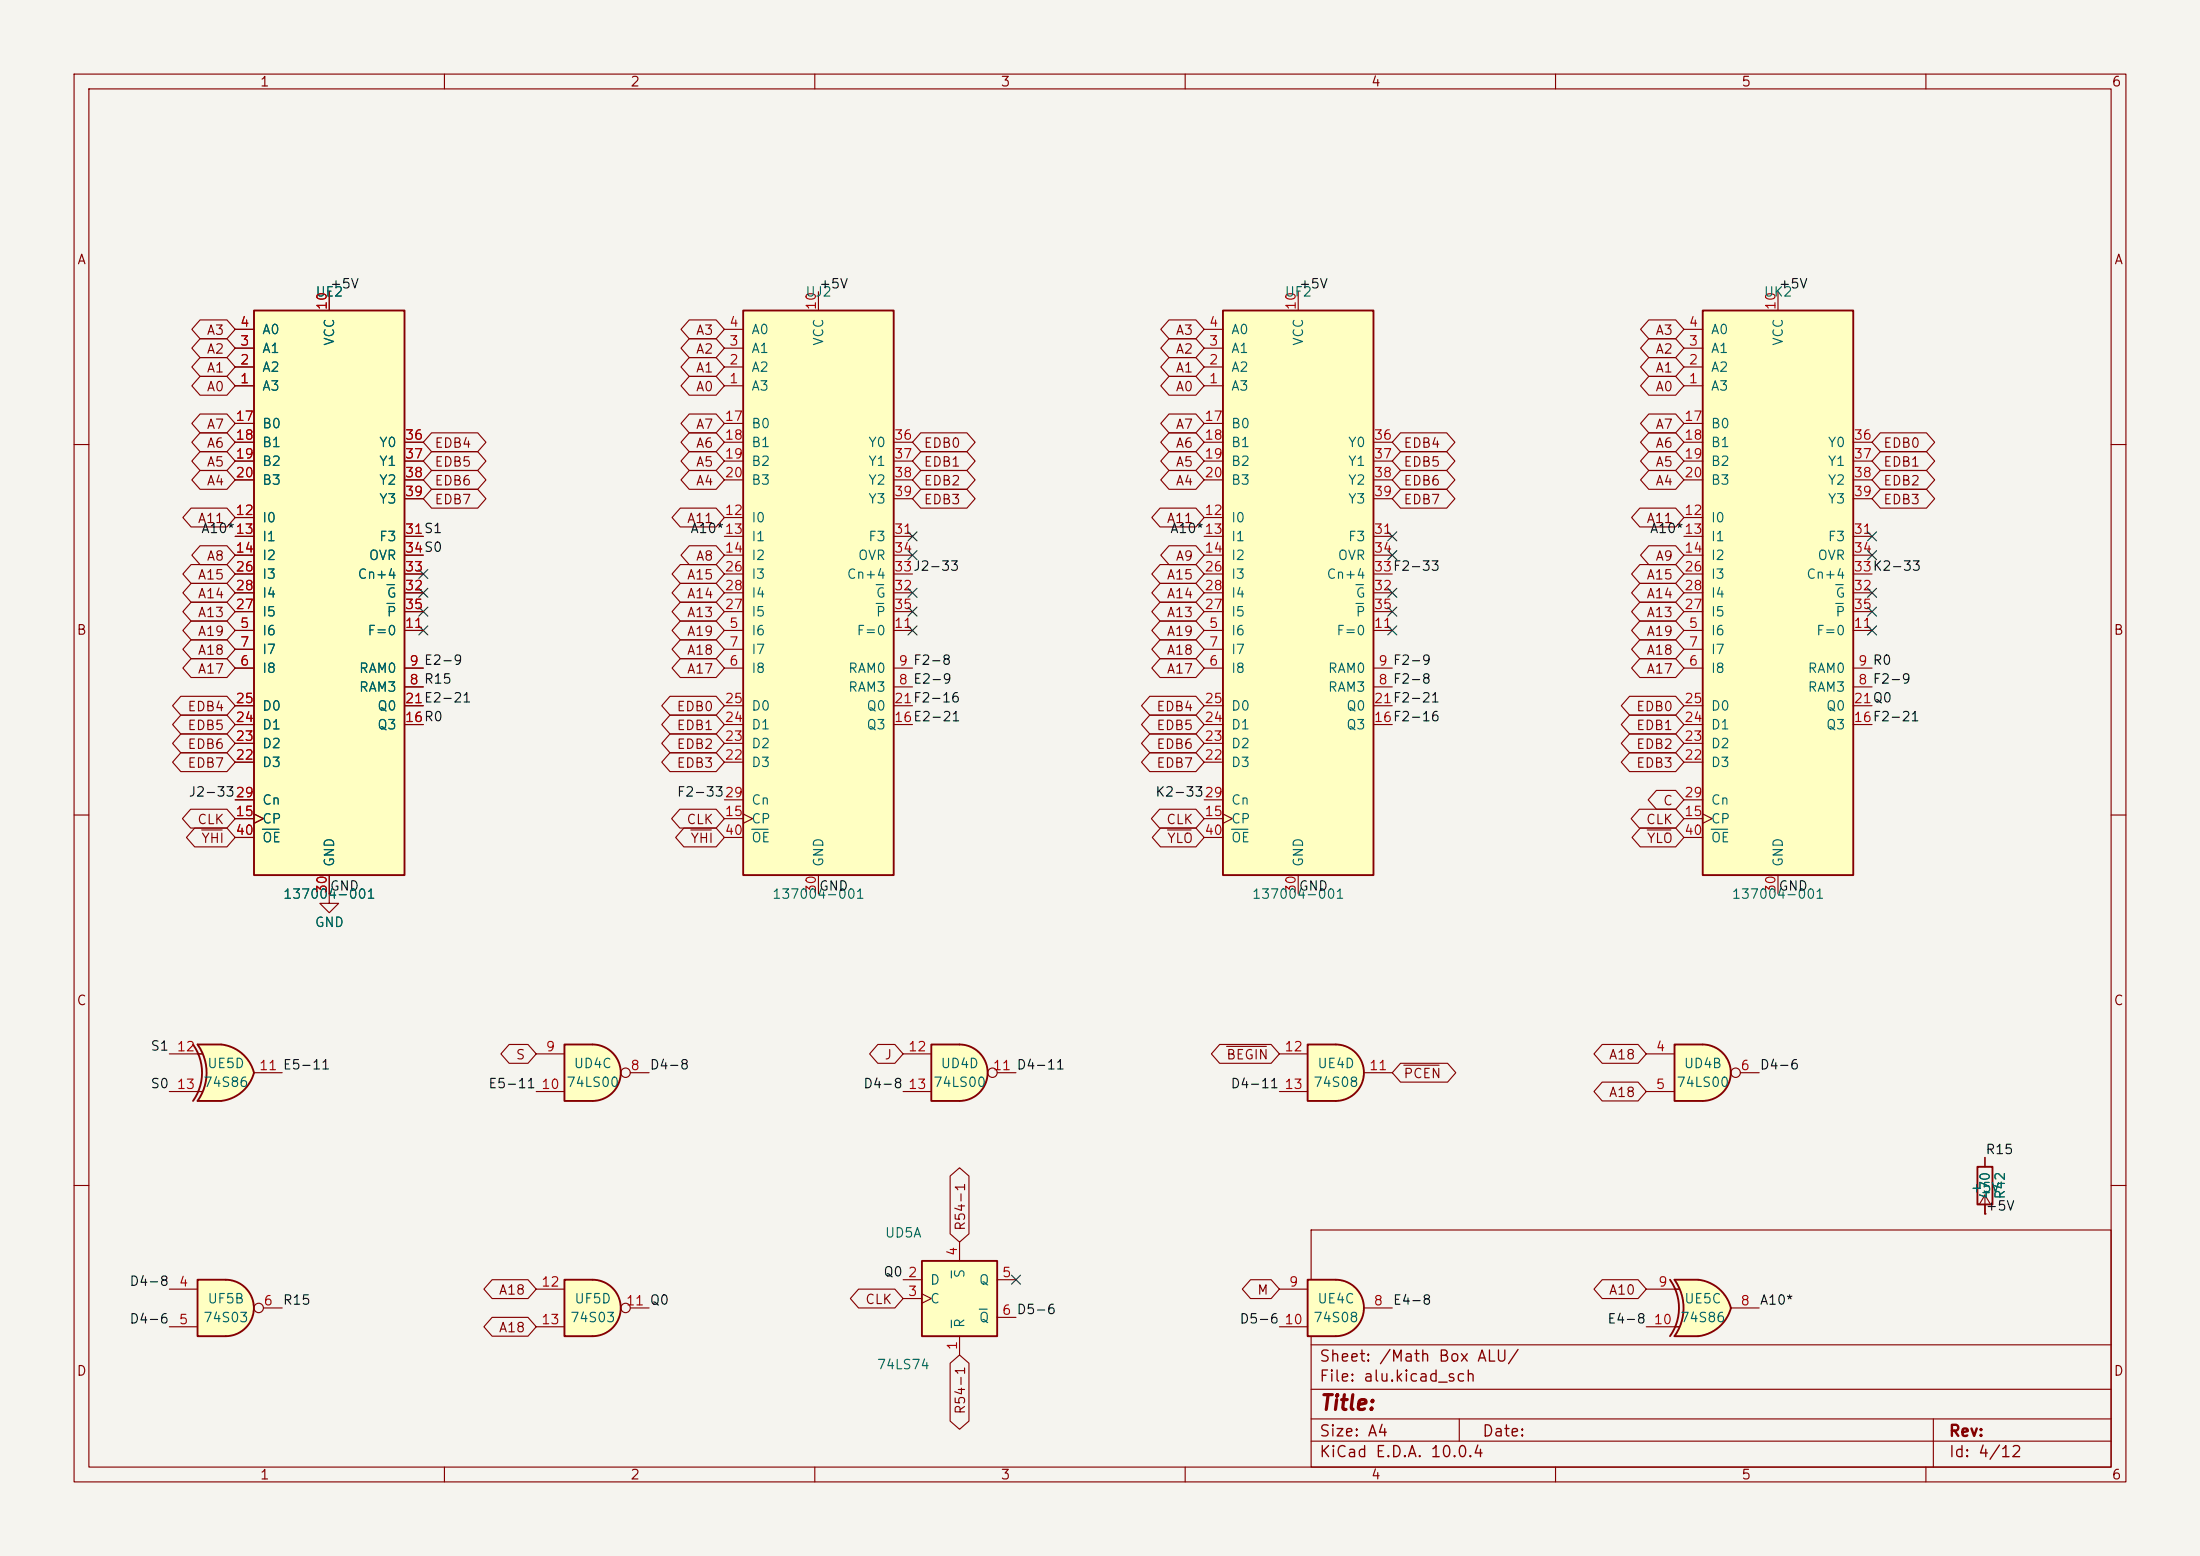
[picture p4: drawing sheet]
<svg xmlns="http://www.w3.org/2000/svg" width="297mm" height="210mm" viewBox="0 0 297 210" stroke-linecap="round" stroke-linejoin="round" font-family="sans-serif">
<path d="M0 0h297v210h-297z" fill="#f5f4ef" stroke="#f5f4ef" stroke-width=".14"/>
<g fill="none" stroke="#840000" stroke-width=".15">
<path d="M10 10h277v190h-277zM12 12h273v186h-273zM60 10v2M110 10v2M160 10v2M210 10v2M260 10v2M10 60h2M285 60h2M10 110h2M285 110h2M10 160h2"/>
<path d="M177 166h108v32h-108zM285 160h2M60 198v2M110 198v2M160 198v2M177 194.5h108M177 191.5h108M177 187.5h108M177 181.5h108M197 191.5v3M210 198v2M260 198v2"/>
<path d="M261 191.5v6.5"/>
</g>
<path d="M180.3 141a3.8 3.8 0 0 1 3.8 3.8 3.8 3.8 0 0 1-3.8 3.8z" fill="#ffffc2" stroke="#ffffc2" stroke-width=".14"/>
<path d="M176.5 141h3.8v7.6h-3.8z" fill="#ffffc2"/>
<path d="M176.5 141h3.8a3.8 3.8 0 0 1 3.8 3.8 3.8 3.8 0 0 1-3.8 3.8h-3.8z" fill="none" stroke="#840000" stroke-width=".25"/>
<path d="M172.7 142.2h3.8M172.7 147.3h3.8M184.1 144.8h3.9" fill="none" stroke="#840000" stroke-width=".15"/>
<path d="M165.1 41.9h20.3v76.2h-20.3z" fill="#ffffc2"/>
<path d="M165.1 41.9h20.3v76.2h-20.3z" fill="none" stroke="#840000" stroke-width=".25"/>
<g fill="none" stroke="#840000" stroke-width=".15">
<path d="M175.3 39.4v2.5M162.6 52.1h2.5M162.6 49.5h2.5M162.6 47h2.5M162.6 44.5h2.5M162.6 57.2h2.5M162.6 59.7h2.5M185.4 59.7h2.6M162.6 69.9h2.5M162.6 72.4h2.5M162.6 74.9h2.5M162.6 62.2h2.5"/>
<path d="M162.6 64.8h2.5M162.6 77.5h2.5M185.4 72.4h2.6M185.4 74.9h2.6M185.4 62.2h2.6M185.4 64.8h2.6M185.4 77.5h2.6M185.4 67.3h2.6M162.6 85.1h2.5M162.6 90.2h2.5M162.6 87.6h2.5M162.6 97.8h2.5"/>
<path d="M162.6 95.3h2.5M162.6 82.6h2.5M162.6 80h2.5M185.4 85.1h2.6M185.4 90.2h2.6M185.4 92.7h2.6M185.4 97.8h2.6M185.4 95.3h2.6M185.4 82.6h2.6M185.4 80h2.6M162.6 110.5h2.5M162.6 102.9h2.5"/>
<path d="M162.6 100.3h2.5M162.6 108h2.5M162.6 113h2.5M165.1 109.9l1.3 .6-1.3 .6M175.3 118.1v2.6"/>
</g>
<path d="M183.1 78.9h1M183.1 81.4h1M166.2 111.9h2.3" fill="none" stroke="#006464" stroke-width=".15"/>
<path d="M100.3 41.9h20.3v76.2h-20.3z" fill="#ffffc2"/>
<path d="M100.3 41.9h20.3v76.2h-20.3z" fill="none" stroke="#840000" stroke-width=".25"/>
<g fill="none" stroke="#840000" stroke-width=".15">
<path d="M110.5 39.4v2.5M97.8 52.1h2.5M97.8 49.5h2.5M97.8 47h2.5M97.8 44.5h2.5M97.8 57.2h2.5M97.8 59.7h2.5M120.6 59.7h2.6M97.8 69.9h2.5M97.8 72.4h2.5M97.8 74.9h2.5M97.8 62.2h2.5"/>
<path d="M97.8 64.8h2.5M97.8 77.5h2.5M120.6 72.4h2.6M120.6 74.9h2.6M120.6 62.2h2.6M120.6 64.8h2.6M120.6 77.5h2.6M120.6 67.3h2.6M97.8 85.1h2.5M97.8 90.2h2.5M97.8 87.6h2.5M97.8 97.8h2.5"/>
<path d="M97.8 95.3h2.5M97.8 82.6h2.5M97.8 80h2.5M120.6 85.1h2.6M120.6 90.2h2.6M120.6 92.7h2.6M120.6 97.8h2.6M120.6 95.3h2.6M120.6 82.6h2.6M120.6 80h2.6M97.8 110.5h2.5M97.8 102.9h2.5"/>
<path d="M97.8 100.3h2.5M97.8 108h2.5M97.8 113h2.5M100.3 109.9l1.3 .6-1.3 .6M110.5 118.1v2.6"/>
</g>
<path d="M118.3 78.9h1M118.3 81.4h1M101.5 111.9h2.2" fill="none" stroke="#006464" stroke-width=".15"/>
<path d="M229.9 41.9h20.3v76.2h-20.3z" fill="#ffffc2"/>
<path d="M229.9 41.9h20.3v76.2h-20.3z" fill="none" stroke="#840000" stroke-width=".25"/>
<g fill="none" stroke="#840000" stroke-width=".15">
<path d="M240 39.4v2.5M227.3 52.1h2.6M227.3 49.5h2.6M227.3 47h2.6M227.3 44.5h2.6M227.3 57.2h2.6M227.3 59.7h2.6M250.2 59.7h2.5M227.3 69.9h2.6M227.3 72.4h2.6M227.3 74.9h2.6M227.3 62.2h2.6"/>
<path d="M227.3 64.8h2.6M227.3 77.5h2.6M250.2 72.4h2.5M250.2 74.9h2.5M250.2 62.2h2.5M250.2 64.8h2.5M250.2 77.5h2.5M250.2 67.3h2.5M227.3 85.1h2.6M227.3 90.2h2.6M227.3 87.6h2.6M227.3 97.8h2.6"/>
<path d="M227.3 95.3h2.6M227.3 82.6h2.6M227.3 80h2.6M250.2 85.1h2.5M250.2 90.2h2.5M250.2 92.7h2.5M250.2 97.8h2.5M250.2 95.3h2.5M250.2 82.6h2.5M250.2 80h2.5M227.3 110.5h2.6M227.3 102.9h2.6"/>
<path d="M227.3 100.3h2.6M227.3 108h2.6M227.3 113h2.6M229.9 109.9l1.2 .6-1.2 .6M240 118.1v2.6"/>
</g>
<path d="M247.8 78.9h1M247.8 81.4h1M231 111.9h2.2" fill="none" stroke="#006464" stroke-width=".15"/>
<path d="M80 172.7a3.8 3.8 0 0 1 3.8 3.8 3.8 3.8 0 0 1-3.8 3.8z" fill="#ffffc2" stroke="#ffffc2" stroke-width=".14"/>
<path d="M76.2 172.7h3.8v7.6h-3.8z" fill="#ffffc2"/>
<path d="M76.2 172.7h3.8a3.8 3.8 0 0 1 3.8 3.8 3.8 3.8 0 0 1-3.8 3.8h-3.8z" fill="none" stroke="#840000" stroke-width=".25"/>
<g fill="none" stroke="#840000" stroke-width=".15">
<path d="M72.4 174h3.8M72.4 179.1h3.8M85.1 176.5h2.5"/>
<circle cx="84.5" cy="176.5" r=".63"/>
</g>
<path d="M124.5 170.2h10.1v10.1h-10.1z" fill="#ffffc2"/>
<path d="M124.5 170.2h10.1v10.1h-10.1z" fill="none" stroke="#840000" stroke-width=".25"/>
<path d="M121.9 172.7h2.6M121.9 175.3h2.6M124.5 174.6l1.2 .7-1.2 .6M129.5 167.6v2.6M134.6 172.7h2.6M134.6 177.8h2.6M129.5 180.3v2.6" fill="none" stroke="#840000" stroke-width=".15"/>
<path d="M128.4 171.5v1M128.4 178.2v1M132.2 176.7h1.1" fill="none" stroke="#006464" stroke-width=".15"/>
<path d="M129.5 141a3.8 3.8 0 0 1 3.8 3.8 3.8 3.8 0 0 1-3.8 3.8z" fill="#ffffc2" stroke="#ffffc2" stroke-width=".14"/>
<path d="M125.7 141h3.8v7.6h-3.8z" fill="#ffffc2"/>
<path d="M125.7 141h3.8a3.8 3.8 0 0 1 3.8 3.8 3.8 3.8 0 0 1-3.8 3.8h-3.8z" fill="none" stroke="#840000" stroke-width=".25"/>
<g fill="none" stroke="#840000" stroke-width=".15">
<path d="M121.9 142.2h3.8M121.9 147.3h3.8M134.6 144.8h2.6"/>
<circle cx="134" cy="144.8" r=".63"/>
</g>
<path d="M80 141a3.8 3.8 0 0 1 3.8 3.8 3.8 3.8 0 0 1-3.8 3.8z" fill="#ffffc2" stroke="#ffffc2" stroke-width=".14"/>
<path d="M76.2 141h3.8v7.6h-3.8z" fill="#ffffc2"/>
<path d="M76.2 141h3.8a3.8 3.8 0 0 1 3.8 3.8 3.8 3.8 0 0 1-3.8 3.8h-3.8z" fill="none" stroke="#840000" stroke-width=".25"/>
<g fill="none" stroke="#840000" stroke-width=".15">
<path d="M44.4 120.7v1.2h1.3l-1.3 1.3-1.2-1.3h1.2M44.4 120.7h.1M72.4 142.2h3.8M72.4 147.3h3.8M85.1 144.8h2.5"/>
<circle cx="84.5" cy="144.8" r=".63"/>
</g>
<path d="M26.7 141h3.1M26.7 148.6h3.1" fill="none" stroke="#ffffc2" stroke-width=".14"/>
<g fill="#ffffc2" stroke="#ffffc2" stroke-width=".14">
<path d="M29.3 143.4l5 1.4a5.2 5.2 0 0 1-4.4 3.8z"/>
<path d="M29.9 141a5.1 5.1 0 0 1 4.4 3.8l-5 1.3z"/>
</g>
<path d="M26.7 141h3.1v7.6h-3.1a6.7 6.7 0 0 0 0-7.6z" fill="#ffffc2"/>
<path d="M26.1 141a6.6 6.6 0 0 1 0 7.6M29.8 141h-3.1a6.6 6.6 0 0 1 0 7.6h3.1M29.9 141a5.1 5.1 0 0 1 4.4 3.8 5.2 5.2 0 0 1-4.4 3.8" fill="none" stroke="#840000" stroke-width=".25"/>
<path d="M22.9 142.2h4.4M22.9 147.3h4.4M34.3 144.8h3.8" fill="none" stroke="#840000" stroke-width=".15"/>
<path d="M30.5 172.7a3.8 3.8 0 0 1 3.8 3.8 3.8 3.8 0 0 1-3.8 3.8z" fill="#ffffc2" stroke="#ffffc2" stroke-width=".14"/>
<path d="M26.7 172.7h3.8v7.6h-3.8z" fill="#ffffc2"/>
<path d="M26.7 172.7h3.8a3.8 3.8 0 0 1 3.8 3.8 3.8 3.8 0 0 1-3.8 3.8h-3.8z" fill="none" stroke="#840000" stroke-width=".25"/>
<g fill="none" stroke="#840000" stroke-width=".15">
<path d="M22.9 174h3.8M22.9 179.1h3.8M35.6 176.5h2.5"/>
<circle cx="34.9" cy="176.5" r=".63"/>
</g>
<path d="M34.3 41.9h20.3v76.2h-20.3z" fill="#ffffc2"/>
<path d="M34.3 41.9h20.3v76.2h-20.3zM267 157.5h2v5.1h-2z" fill="none" stroke="#840000" stroke-width=".25"/>
<g fill="none" stroke="#840000" stroke-width=".15">
<path d="M44.4 39.4v2.5M31.7 52.1h2.6M31.7 49.5h2.6M31.7 47h2.6M31.7 44.5h2.6M31.7 57.2h2.6M31.7 59.7h2.6M54.6 59.7h2.5M31.7 69.9h2.6M31.7 72.4h2.6M31.7 74.9h2.6M31.7 62.2h2.6"/>
<path d="M31.7 64.8h2.6M31.7 77.5h2.6M54.6 72.4h2.5M54.6 74.9h2.5M54.6 62.2h2.5M54.6 64.8h2.5M54.6 77.5h2.5M54.6 67.3h2.5M31.7 85.1h2.6M31.7 90.2h2.6M31.7 87.6h2.6M31.7 97.8h2.6"/>
<path d="M31.7 95.3h2.6M31.7 82.6h2.6M31.7 80h2.6M54.6 85.1h2.5M54.6 90.2h2.5M54.6 92.7h2.5M54.6 97.8h2.5M54.6 95.3h2.5M54.6 82.6h2.5M54.6 80h2.5M31.7 110.5h2.6M31.7 102.9h2.6"/>
<path d="M31.7 100.3h2.6M31.7 108h2.6M31.7 113h2.6M34.3 109.9l1.3 .6-1.3 .6M44.4 118.1v2.6M268 156.2v1.3M268 163.8h.1M268 161.3l-.8 1.3M268 161.3l.7 1.3M268 161.3v2.5"/>
</g>
<path d="M52.2 78.9h1.1M52.2 81.4h1.1M35.4 111.9h2.3" fill="none" stroke="#006464" stroke-width=".15"/>
<path d="M229.9 141a3.8 3.8 0 0 1 3.8 3.8 3.8 3.8 0 0 1-3.8 3.8z" fill="#ffffc2" stroke="#ffffc2" stroke-width=".14"/>
<path d="M226.1 141h3.8v7.6h-3.8z" fill="#ffffc2"/>
<path d="M226.1 141h3.8a3.8 3.8 0 0 1 3.8 3.8 3.8 3.8 0 0 1-3.8 3.8h-3.8z" fill="none" stroke="#840000" stroke-width=".25"/>
<g fill="none" stroke="#840000" stroke-width=".15">
<path d="M222.2 142.2h3.9M222.2 147.3h3.9M234.9 144.8h2.6"/>
<circle cx="234.3" cy="144.8" r=".63"/>
</g>
<path d="M226.1 172.7h3.1M226.1 180.3h3.1" fill="none" stroke="#ffffc2" stroke-width=".14"/>
<g fill="#ffffc2" stroke="#ffffc2" stroke-width=".14">
<path d="M228.7 175.2l5 1.3a5.2 5.2 0 0 1-4.4 3.8z"/>
<path d="M229.3 172.7a5.1 5.1 0 0 1 4.4 3.8l-5 1.3z"/>
</g>
<path d="M226.1 172.7h3.1v7.6h-3.1a6.7 6.7 0 0 0 0-7.6z" fill="#ffffc2"/>
<path d="M225.5 172.7a6.6 6.6 0 0 1 0 7.6M229.2 172.7h-3.1a6.6 6.6 0 0 1 0 7.6h3.1M229.3 172.7a5.1 5.1 0 0 1 4.4 3.8M233.7 176.5a5.2 5.2 0 0 1-4.4 3.8" fill="none" stroke="#840000" stroke-width=".25"/>
<path d="M222.2 174h4.5M222.2 179.1h4.5M233.7 176.5h3.8" fill="none" stroke="#840000" stroke-width=".15"/>
<path d="M180.3 172.7a3.8 3.8 0 0 1 3.8 3.8 3.8 3.8 0 0 1-3.8 3.8z" fill="#ffffc2" stroke="#ffffc2" stroke-width=".14"/>
<path d="M176.5 172.7h3.8v7.6h-3.8z" fill="#ffffc2"/>
<path d="M176.5 172.7h3.8a3.8 3.8 0 0 1 3.8 3.8 3.8 3.8 0 0 1-3.8 3.8h-3.8z" fill="none" stroke="#840000" stroke-width=".25"/>
<g fill="none" stroke="#840000" stroke-width=".15">
<path d="M44.4 39.4v2.5M27 50.8h3.6l1.1 1.3-1.1 1.2h-3.6l-1.1-1.2zM27 48.3h3.6l1.1 1.2-1.1 1.3h-3.6l-1.1-1.3zM27 45.7h3.6l1.1 1.3-1.1 1.3h-3.6l-1.1-1.3zM27 43.2h3.6l1.1 1.3-1.1 1.2h-3.6l-1.1-1.2zM27 58.4h3.6l1.1 1.3-1.1 1.3h-3.6l-1.1-1.3zM27 55.9h3.6l1.1 1.3-1.1 1.2h-3.6l-1.1-1.2zM31.7 52.1h2.6M31.7 49.5h2.6M31.7 47h2.6M31.7 44.5h2.6M31.7 57.2h2.6"/>
<path d="M31.7 59.7h2.6M54.6 59.7h2.5M58.3 58.4h6.2l1.1 1.3-1.1 1.3h-6.2l-1.2-1.3zM93 55.9h3.7l1.1 1.3-1.1 1.2h-3.7l-1.1-1.2zM93 58.4h3.7l1.1 1.3-1.1 1.3h-3.7l-1.1-1.3zM93 50.8h3.7l1.1 1.3-1.1 1.2h-3.7l-1.1-1.2zM93 43.2h3.7l1.1 1.3-1.1 1.2h-3.7l-1.1-1.2zM93 45.7h3.7l1.1 1.3-1.1 1.3h-3.7l-1.1-1.3zM93 48.3h3.7l1.1 1.2-1.1 1.3h-3.7l-1.1-1.3zM124.3 58.4h6.2l1.1 1.3-1.1 1.3h-6.2l-1.1-1.3zM157.8 55.9h3.6l1.2 1.3-1.2 1.2h-3.6l-1.1-1.2zM157.8 58.4h3.6l1.2 1.3-1.2 1.3h-3.6l-1.1-1.3z"/>
<path d="M157.8 50.8h3.6l1.2 1.3-1.2 1.2h-3.6l-1.1-1.2zM157.8 43.2h3.6l1.2 1.3-1.2 1.2h-3.6l-1.1-1.2zM157.8 45.7h3.6l1.2 1.3-1.2 1.3h-3.6l-1.1-1.3zM157.8 48.3h3.6l1.2 1.2-1.2 1.3h-3.6l-1.1-1.3zM189.1 58.4h6.2l1.1 1.3-1.1 1.3h-6.2l-1.1-1.3zM222.6 55.9h3.6l1.1 1.3-1.1 1.2h-3.6l-1.1-1.2zM222.6 58.4h3.6l1.1 1.3-1.1 1.3h-3.6l-1.1-1.3zM222.6 43.2h3.6l1.1 1.3-1.1 1.2h-3.6l-1.1-1.2zM222.6 45.7h3.6l1.1 1.3-1.1 1.3h-3.6l-1.1-1.3zM222.6 48.3h3.6l1.1 1.2-1.1 1.3h-3.6l-1.1-1.3zM222.6 50.8h3.6l1.1 1.3-1.1 1.2h-3.6l-1.1-1.2zM253.8 58.4h6.3l1.1 1.3-1.1 1.3h-6.3l-1.1-1.3z"/>
<path d="M25.8 68.6h4.8l1.1 1.3-1.1 1.2h-4.8l-1.1-1.2zM25.8 78.7h4.8l1.1 1.3-1.1 1.3h-4.8l-1.1-1.3zM25.8 76.2h4.8l1.1 1.3-1.1 1.2h-4.8l-1.1-1.2zM27 73.7h3.6l1.1 1.2-1.1 1.3h-3.6l-1.1-1.3zM27 63.5h3.6l1.1 1.3-1.1 1.2h-3.6l-1.1-1.2zM27 61h3.6l1.1 1.2-1.1 1.3h-3.6l-1.1-1.3zM31.7 69.9h2.6M31.7 72.4h2.6M31.7 74.9h2.6M31.7 62.2h2.6M31.7 64.8h2.6M31.7 77.5h2.6"/>
<path d="M54.6 72.4h2.5M54.6 74.9h2.5M54.6 62.2h2.5M54.6 64.8h2.5M54.6 77.5h2.5M54.6 67.3h2.5M58.3 61h6.2l1.1 1.2-1.1 1.3h-6.2l-1.2-1.3zM58.3 63.5h6.2l1.1 1.3-1.1 1.2h-6.2l-1.2-1.2zM58.3 66h6.2l1.1 1.3-1.1 1.3h-6.2l-1.2-1.3zM91.8 68.6h4.9l1.1 1.3-1.1 1.2h-4.9l-1.1-1.2zM91.8 76.2h4.9l1.1 1.3-1.1 1.2h-4.9l-1.1-1.2zM91.8 78.7h4.9l1.1 1.3-1.1 1.3h-4.9l-1.1-1.3z"/>
<path d="M93 61h3.7l1.1 1.2-1.1 1.3h-3.7l-1.1-1.3zM93 63.5h3.7l1.1 1.3-1.1 1.2h-3.7l-1.1-1.2zM93 73.7h3.7l1.1 1.2-1.1 1.3h-3.7l-1.1-1.3zM124.3 66h6.2l1.1 1.3-1.1 1.3h-6.2l-1.1-1.3zM124.3 63.5h6.2l1.1 1.3-1.1 1.2h-6.2l-1.1-1.2zM124.3 61h6.2l1.1 1.2-1.1 1.3h-6.2l-1.1-1.3zM156.6 78.7h4.8l1.2 1.3-1.2 1.3h-4.8l-1.1-1.3zM156.6 68.6h4.8l1.2 1.3-1.2 1.2h-4.8l-1.1-1.2zM156.6 76.2h4.8l1.2 1.3-1.2 1.2h-4.8l-1.1-1.2zM157.8 61h3.6l1.2 1.2-1.2 1.3h-3.6l-1.1-1.3zM157.8 63.5h3.6l1.2 1.3-1.2 1.2h-3.6l-1.1-1.2zM157.8 73.7h3.6l1.2 1.2-1.2 1.3h-3.6l-1.1-1.3z"/>
<path d="M189.1 66h6.2l1.1 1.3-1.1 1.3h-6.2l-1.1-1.3zM189.1 63.5h6.2l1.1 1.3-1.1 1.2h-6.2l-1.1-1.2zM189.1 61h6.2l1.1 1.2-1.1 1.3h-6.2l-1.1-1.3zM221.4 68.6h4.8l1.1 1.3-1.1 1.2h-4.8l-1.1-1.2zM221.4 78.7h4.8l1.1 1.3-1.1 1.3h-4.8l-1.1-1.3zM221.4 76.2h4.8l1.1 1.3-1.1 1.2h-4.8l-1.1-1.2zM222.6 73.7h3.6l1.1 1.2-1.1 1.3h-3.6l-1.1-1.3zM222.6 63.5h3.6l1.1 1.3-1.1 1.2h-3.6l-1.1-1.2zM222.6 61h3.6l1.1 1.2-1.1 1.3h-3.6l-1.1-1.3zM253.8 61h6.3l1.1 1.2-1.1 1.3h-6.3l-1.1-1.3zM253.8 66h6.3l1.1 1.3-1.1 1.3h-6.3l-1.1-1.3zM253.8 63.5h6.3l1.1 1.3-1.1 1.2h-6.3l-1.1-1.2z"/>
<path d="M24.4 94h6.2l1.1 1.3-1.1 1.2h-6.2l-1.1-1.2zM24.4 96.5h6.2l1.1 1.3-1.1 1.3h-6.2l-1.1-1.3zM24.4 99.1h6.2l1.1 1.2-1.1 1.3h-6.2l-1.1-1.3zM25.8 81.3h4.8l1.1 1.3-1.1 1.2h-4.8l-1.1-1.2zM25.8 88.9h4.8l1.1 1.3-1.1 1.2h-4.8l-1.1-1.2zM25.8 86.4h4.8l1.1 1.2-1.1 1.3h-4.8l-1.1-1.3zM25.8 83.8h4.8l1.1 1.3-1.1 1.3h-4.8l-1.1-1.3zM31.7 85.1h2.6M31.7 90.2h2.6M31.7 87.6h2.6M31.7 97.8h2.6M31.7 95.3h2.6"/>
<path d="M31.7 82.6h2.6M31.7 80h2.6M54.6 85.1h2.5M54.6 90.2h2.5M54.6 92.7h2.5M54.6 97.8h2.5M54.6 95.3h2.5M54.6 82.6h2.5M54.6 80h2.5M90.4 94h6.3l1.1 1.3-1.1 1.2h-6.3l-1.1-1.2zM90.4 96.5h6.3l1.1 1.3-1.1 1.3h-6.3l-1.1-1.3zM90.4 99.1h6.3l1.1 1.2-1.1 1.3h-6.3l-1.1-1.3z"/>
<path d="M91.8 88.9h4.9l1.1 1.3-1.1 1.2h-4.9l-1.1-1.2zM91.8 83.8h4.9l1.1 1.3-1.1 1.3h-4.9l-1.1-1.3zM91.8 86.4h4.9l1.1 1.2-1.1 1.3h-4.9l-1.1-1.3zM91.8 81.3h4.9l1.1 1.3-1.1 1.2h-4.9l-1.1-1.2zM155.2 99.1h6.2l1.2 1.2-1.2 1.3h-6.2l-1.1-1.3zM155.2 96.5h6.2l1.2 1.3-1.2 1.3h-6.2l-1.1-1.3zM155.2 94h6.2l1.2 1.3-1.2 1.2h-6.2l-1.1-1.2zM156.6 83.8h4.8l1.2 1.3-1.2 1.3h-4.8l-1.1-1.3zM156.6 88.9h4.8l1.2 1.3-1.2 1.2h-4.8l-1.1-1.2zM156.6 81.3h4.8l1.2 1.3-1.2 1.2h-4.8l-1.1-1.2zM156.6 86.4h4.8l1.2 1.2-1.2 1.3h-4.8l-1.1-1.3zM220 99.1h6.2l1.1 1.2-1.1 1.3h-6.2l-1.1-1.3z"/>
<path d="M220 96.5h6.2l1.1 1.3-1.1 1.3h-6.2l-1.1-1.3zM220 94h6.2l1.1 1.3-1.1 1.2h-6.2l-1.1-1.2zM221.4 86.4h4.8l1.1 1.2-1.1 1.3h-4.8l-1.1-1.3zM221.4 83.8h4.8l1.1 1.3-1.1 1.3h-4.8l-1.1-1.3zM221.4 81.3h4.8l1.1 1.3-1.1 1.2h-4.8l-1.1-1.2zM221.4 88.9h4.8l1.1 1.3-1.1 1.2h-4.8l-1.1-1.2zM24.4 101.6h6.2l1.1 1.3-1.1 1.2h-6.2l-1.1-1.2zM25.7 109.2h4.9l1.1 1.3-1.1 1.3h-4.9l-1.1-1.3zM26.3 111.8h4.3l1.1 1.2-1.1 1.3h-4.3l-1.1-1.3zM27.2 112h2.8M31.7 110.5h2.6M31.7 102.9h2.6"/>
<path d="M31.7 100.3h2.6M31.7 108h2.6M31.7 113h2.6M34.3 109.9l1.3 .6-1.3 .6M44.4 118.1v2.6M90.4 101.6h6.3l1.1 1.3-1.1 1.2h-6.3l-1.1-1.2zM91.8 109.2h4.9l1.1 1.3-1.1 1.3h-4.9l-1.1-1.3zM92.3 111.8h4.4l1.1 1.2-1.1 1.3h-4.4l-1.1-1.3zM93.3 112h2.7M155.2 101.6h6.2l1.2 1.3-1.2 1.2h-6.2l-1.1-1.2zM156.5 109.2h4.9l1.2 1.3-1.2 1.3h-4.9l-1.1-1.3zM156.7 111.8h4.7l1.2 1.2-1.2 1.3h-4.7l-1.1-1.3z"/>
<path d="M157.6 112h3.2M220 101.6h6.2l1.1 1.3-1.1 1.2h-6.2l-1.1-1.2zM221.3 109.2h4.9l1.1 1.3-1.1 1.3h-4.9l-1.1-1.3zM221.4 111.8h4.8l1.1 1.2-1.1 1.3h-4.8l-1.1-1.3zM222.4 112h3.2M223.6 106.7h2.6l1.1 1.3-1.1 1.2h-2.6l-1.1-1.2zM44.4 120.7h.1M68.7 141h2.6l1.1 1.2-1.1 1.3h-2.6l-1.1-1.3zM118.5 141h2.3l1.1 1.2-1.1 1.3h-2.3l-1.1-1.3zM128.3 158.7l1.2-1.1 1.3 1.1v7.8l-1.3 1.1-1.2-1.1zM164.7 141h6.9l1.1 1.2-1.1 1.3h-6.9l-1.2-1.3zM165.6 141.2h5.4"/>
<path d="M189.1 143.5h6.3l1.1 1.3-1.1 1.3h-6.3l-1.1-1.3zM189.5 143.8h4.8M216.3 146h4.8l1.1 1.3-1.1 1.3h-4.8l-1.1-1.3zM216.3 141h4.8l1.1 1.2-1.1 1.3h-4.8l-1.1-1.3zM268 156.2v1.3M66.4 172.7h4.9l1.1 1.3-1.1 1.3h-4.9l-1.1-1.3zM66.4 177.8h4.9l1.1 1.3-1.1 1.2h-4.9l-1.1-1.2zM115.9 174h4.9l1.1 1.3-1.1 1.2h-4.9l-1.1-1.2zM168.8 172.7h2.8l1.1 1.3-1.1 1.3h-2.8l-1.1-1.3zM172.7 174h3.8M172.7 179.1h3.8M184.1 176.5h3.9"/>
<path d="M216.3 172.7h4.8l1.1 1.3-1.1 1.3h-4.8l-1.1-1.3zM268 163.8h.1M268 162.6v1.2M128.3 184l1.2-1.1 1.3 1.1v7.8l-1.3 1.1-1.2-1.1z"/>
</g>
<g fill="none" stroke="#000084" stroke-width=".15">
<path d="M56.5 76.9l1.3 1.2M56.5 79.4l1.3 1.2M57.8 76.9l-1.3 1.2M57.8 79.4l-1.3 1.2M122.6 74.3l1.2 1.2M122.6 79.4l1.2 1.2M122.6 71.8l1.2 1.2M123.8 74.3l-1.2 1.2M123.8 79.4l-1.2 1.2M123.8 71.8l-1.2 1.2M187.4 71.8l1.2 1.2M187.4 79.4l1.2 1.2"/>
<path d="M187.4 74.3l1.2 1.2M188.6 71.8l-1.2 1.2M188.6 79.4l-1.2 1.2M188.6 74.3l-1.2 1.2M252.1 71.8l1.2 1.2M252.1 79.4l1.2 1.2M252.1 74.3l1.2 1.2M253.3 71.8l-1.2 1.2M253.3 79.4l-1.2 1.2M253.3 74.3l-1.2 1.2M56.5 81.9l1.3 1.3M56.5 84.5l1.3 1.2"/>
<path d="M57.8 81.9l-1.3 1.3M57.8 84.5l-1.3 1.2M122.6 84.5l1.2 1.2M122.6 81.9l1.2 1.3M123.8 84.5l-1.2 1.2M123.8 81.9l-1.2 1.3M187.4 84.5l1.2 1.2M187.4 81.9l1.2 1.3M188.6 84.5l-1.2 1.2M188.6 81.9l-1.2 1.3M252.1 81.9l1.2 1.3M252.1 84.5l1.2 1.2"/>
<path d="M253.3 81.9l-1.2 1.3M253.3 84.5l-1.2 1.2M136.6 172.1l1.2 1.2M137.8 172.1l-1.2 1.2"/>
</g>
<path d="M52.2 78.9h1.1M52.2 81.4h1.1M35.4 111.9h2.3" fill="none" stroke="#006464" stroke-width=".15"/>
<text font-size="2" fill="#840000" x="178" y="190.8">Title:</text>
<g font-size="1.5" fill="#840000">
<text x="178" y="184.2">Sheet: /Math Box ALU/</text>
<text x="178" y="186.9">File: alu.kicad_sch</text>
<text x="178" y="197.1">KiCad E.D.A. 10.0.4</text>
<text x="178" y="194.3">Size: A4</text>
<text x="200" y="194.3">Date:</text>
<text x="263" y="194.3">Rev:</text>
<text x="263" y="197.1">Id: 4/12</text>
</g>
<g font-size="1.3" fill="#840000">
<text x="35" y="12">1</text>
<text x="85" y="12">2</text>
<text x="135" y="12">3</text>
<text x="185" y="12">4</text>
<text x="235" y="12">5</text>
<text x="285" y="12">6</text>
<text x="10.3" y="36">A</text>
<text x="285.3" y="36">A</text>
<text x="27.8" y="45.5">A3</text>
<text x="93.9" y="45.5">A3</text>
<text x="158.6" y="45.5">A3</text>
<text x="223.4" y="45.5">A3</text>
<text x="27.8" y="53.1">A0</text>
<text x="27.8" y="50.6">A1</text>
<text x="27.8" y="48.1">A2</text>
<text x="93.9" y="53.1">A0</text>
<text x="93.9" y="48.1">A2</text>
<text x="93.9" y="50.6">A1</text>
<text x="158.6" y="53.1">A0</text>
<text x="158.6" y="48.1">A2</text>
<text x="158.6" y="50.6">A1</text>
<text x="223.4" y="48.1">A2</text>
<text x="223.4" y="50.6">A1</text>
<text x="223.4" y="53.1">A0</text>
<text x="27.8" y="58.2">A7</text>
<text x="93.9" y="58.2">A7</text>
<text x="158.6" y="58.2">A7</text>
<text x="223.4" y="58.2">A7</text>
<text x="27.8" y="65.8">A4</text>
<text x="27.8" y="63.3">A5</text>
<text x="27.8" y="60.8">A6</text>
<text x="58.6" y="60.8">EDB4</text>
<text x="58.6" y="63.3">EDB5</text>
<text x="58.6" y="65.8">EDB6</text>
<text x="93.9" y="60.8">A6</text>
<text x="93.9" y="63.3">A5</text>
<text x="93.9" y="65.8">A4</text>
<text x="124.6" y="65.8">EDB2</text>
<text x="124.6" y="63.3">EDB1</text>
<text x="124.6" y="60.8">EDB0</text>
<text x="158.6" y="60.8">A6</text>
<text x="158.6" y="63.3">A5</text>
<text x="158.6" y="65.8">A4</text>
<text x="189.4" y="65.8">EDB6</text>
<text x="189.4" y="63.3">EDB5</text>
<text x="189.4" y="60.8">EDB4</text>
<text x="223.4" y="60.8">A6</text>
<text x="223.4" y="65.8">A4</text>
<text x="223.4" y="63.3">A5</text>
<text x="254.2" y="60.8">EDB0</text>
<text x="254.2" y="63.3">EDB1</text>
<text x="254.2" y="65.8">EDB2</text>
<text x="26.6" y="70.9">A11</text>
<text x="58.6" y="68.4">EDB7</text>
<text x="92.7" y="70.9">A11</text>
<text x="124.6" y="68.4">EDB3</text>
<text x="157.4" y="70.9">A11</text>
<text x="189.4" y="68.4">EDB7</text>
<text x="222.2" y="70.9">A11</text>
<text x="254.2" y="68.4">EDB3</text>
<text x="27.8" y="76">A8</text>
<text x="93.9" y="76">A8</text>
<text x="158.6" y="76">A9</text>
<text x="223.4" y="76">A9</text>
<text x="26.6" y="83.6">A13</text>
<text x="26.6" y="81.1">A14</text>
<text x="26.6" y="78.5">A15</text>
<text x="92.7" y="78.5">A15</text>
<text x="92.7" y="81.1">A14</text>
<text x="92.7" y="83.6">A13</text>
<text x="157.4" y="81.1">A14</text>
<text x="157.4" y="83.6">A13</text>
<text x="157.4" y="78.5">A15</text>
<text x="222.2" y="83.6">A13</text>
<text x="222.2" y="81.1">A14</text>
<text x="222.2" y="78.5">A15</text>
<text x="10.3" y="86">B</text>
<text x="26.6" y="88.7">A18</text>
<text x="26.6" y="86.2">A19</text>
<text x="92.7" y="86.2">A19</text>
<text x="92.7" y="88.7">A18</text>
<text x="157.4" y="86.2">A19</text>
<text x="157.4" y="88.7">A18</text>
<text x="222.2" y="88.7">A18</text>
<text x="222.2" y="86.2">A19</text>
<text x="285.3" y="86">B</text>
<text x="26.6" y="91.2">A17</text>
<text x="92.7" y="91.2">A17</text>
<text x="157.4" y="91.2">A17</text>
<text x="222.2" y="91.2">A17</text>
<text x="25.2" y="96.3">EDB4</text>
<text x="25.2" y="98.9">EDB5</text>
<text x="25.2" y="101.4">EDB6</text>
<text x="91.3" y="96.3">EDB0</text>
<text x="91.3" y="98.9">EDB1</text>
<text x="91.3" y="101.4">EDB2</text>
<text x="156" y="101.4">EDB6</text>
<text x="156" y="98.9">EDB5</text>
<text x="156" y="96.3">EDB4</text>
<text x="220.8" y="101.4">EDB2</text>
<text x="220.8" y="98.9">EDB1</text>
<text x="220.8" y="96.3">EDB0</text>
<text x="25.2" y="103.9">EDB7</text>
<text x="91.3" y="103.9">EDB3</text>
<text x="156" y="103.9">EDB7</text>
<text x="220.8" y="103.9">EDB3</text>
<text x="26.5" y="111.6">CLK</text>
<text x="92.6" y="111.6">CLK</text>
<text x="157.4" y="111.6">CLK</text>
<text x="222.1" y="111.6">CLK</text>
<text x="224.4" y="109">C</text>
<text x="27.1" y="114.1">YHI</text>
<text x="93.1" y="114.1">YHI</text>
<text x="157.5" y="114.1">YLO</text>
<text x="222.3" y="114.1">YLO</text>
<text x="10.3" y="136">C</text>
<text x="285.3" y="136">C</text>
<text x="69.5" y="143.3">S</text>
<text x="119.3" y="143.3">J</text>
<text x="165.5" y="143.3">BEGIN</text>
<text x="217.1" y="143.3">A18</text>
<text x="189.4" y="145.8">PCEN</text>
<text x="217.1" y="148.4">A18</text>
<text x="130.6" y="166.2" transform="rotate(-90 130.6 166.2)">R54-1</text>
<text x="67.3" y="175.1">A18</text>
<text x="116.7" y="176.3">CLK</text>
<text x="169.6" y="175.1">M</text>
<text x="217.1" y="175.1">A10</text>
<text x="10.3" y="186">D</text>
<text x="67.3" y="180.1">A18</text>
<text x="285.3" y="186">D</text>
<text x="130.6" y="191" transform="rotate(-90 130.6 191)">R54-1</text>
<text x="35" y="200">1</text>
<text x="85" y="200">2</text>
<text x="135" y="200">3</text>
<text x="185" y="200">4</text>
<text x="235" y="200">5</text>
<text x="285" y="200">6</text>
</g>
<g font-size="1.3" fill="#006464">
<text x="42.5" y="40.3">UE2</text>
<text x="108.6" y="40.3">UJ2</text>
<text x="173.3" y="40.3">UF2</text>
<text x="238" y="40.3">UK2</text>
<text x="35.3" y="48">A1</text>
<text x="35.3" y="45.4">A0</text>
<text x="45.4" y="46.8" transform="rotate(-90 45.4 46.8)">VCC</text>
<text x="101.3" y="48">A1</text>
<text x="101.3" y="45.4">A0</text>
<text x="111.5" y="46.8" transform="rotate(-90 111.5 46.8)">VCC</text>
<text x="166.1" y="48">A1</text>
<text x="166.1" y="45.4">A0</text>
<text x="176.2" y="46.8" transform="rotate(-90 176.2 46.8)">VCC</text>
<text x="230.9" y="48">A1</text>
<text x="230.9" y="45.4">A0</text>
<text x="241" y="46.8" transform="rotate(-90 241 46.8)">VCC</text>
<text x="35.3" y="53">A3</text>
<text x="35.3" y="50.5">A2</text>
<text x="101.3" y="53">A3</text>
<text x="101.3" y="50.5">A2</text>
<text x="166.1" y="53">A3</text>
<text x="166.1" y="50.5">A2</text>
<text x="230.9" y="53">A3</text>
<text x="230.9" y="50.5">A2</text>
<text x="35.3" y="58.1">B0</text>
<text x="101.3" y="58.1">B0</text>
<text x="166.1" y="58.1">B0</text>
<text x="230.9" y="58.1">B0</text>
<text x="35.3" y="60.7">B1</text>
<text x="35.3" y="63.2">B2</text>
<text x="35.3" y="65.7">B3</text>
<text x="51.1" y="60.7">Y0</text>
<text x="51.1" y="63.2">Y1</text>
<text x="51.1" y="65.7">Y2</text>
<text x="101.3" y="60.7">B1</text>
<text x="101.3" y="63.2">B2</text>
<text x="101.3" y="65.7">B3</text>
<text x="117.1" y="60.7">Y0</text>
<text x="117.1" y="63.2">Y1</text>
<text x="117.1" y="65.7">Y2</text>
<text x="166.1" y="60.7">B1</text>
<text x="166.1" y="63.2">B2</text>
<text x="166.1" y="65.7">B3</text>
<text x="181.9" y="60.7">Y0</text>
<text x="181.9" y="63.2">Y1</text>
<text x="181.9" y="65.7">Y2</text>
<text x="230.9" y="60.7">B1</text>
<text x="230.9" y="63.2">B2</text>
<text x="230.9" y="65.7">B3</text>
<text x="246.7" y="60.7">Y0</text>
<text x="246.7" y="63.2">Y1</text>
<text x="246.7" y="65.7">Y2</text>
<text x="35.3" y="70.8">I0</text>
<text x="51.1" y="68.3">Y3</text>
<text x="101.3" y="70.8">I0</text>
<text x="117.1" y="68.3">Y3</text>
<text x="166.1" y="70.8">I0</text>
<text x="181.9" y="68.3">Y3</text>
<text x="230.9" y="70.8">I0</text>
<text x="246.7" y="68.3">Y3</text>
<text x="35.3" y="73.4">I1</text>
<text x="35.3" y="75.9">I2</text>
<text x="49.7" y="75.9">OVR</text>
<text x="51.1" y="73.4">F3</text>
<text x="101.3" y="73.4">I1</text>
<text x="101.3" y="75.9">I2</text>
<text x="115.7" y="75.9">OVR</text>
<text x="117.1" y="73.4">F3</text>
<text x="166.1" y="73.4">I1</text>
<text x="166.1" y="75.9">I2</text>
<text x="180.5" y="75.9">OVR</text>
<text x="181.9" y="73.4">F3</text>
<text x="230.9" y="73.4">I1</text>
<text x="230.9" y="75.9">I2</text>
<text x="245.3" y="75.9">OVR</text>
<text x="246.7" y="73.4">F3</text>
<text x="35.3" y="78.4">I3</text>
<text x="35.3" y="83.5">I5</text>
<text x="35.3" y="81">I4</text>
<text x="48.2" y="78.4">Cn+4</text>
<text x="52.1" y="81">G</text>
<text x="52.1" y="83.5">P</text>
<text x="101.3" y="78.4">I3</text>
<text x="101.3" y="83.5">I5</text>
<text x="101.3" y="81">I4</text>
<text x="114.2" y="78.4">Cn+4</text>
<text x="118.2" y="81">G</text>
<text x="118.2" y="83.5">P</text>
<text x="166.1" y="78.4">I3</text>
<text x="166.1" y="83.5">I5</text>
<text x="166.1" y="81">I4</text>
<text x="179" y="78.4">Cn+4</text>
<text x="182.9" y="81">G</text>
<text x="182.9" y="83.5">P</text>
<text x="230.9" y="78.4">I3</text>
<text x="230.9" y="83.5">I5</text>
<text x="230.9" y="81">I4</text>
<text x="243.8" y="78.4">Cn+4</text>
<text x="247.7" y="81">G</text>
<text x="247.7" y="83.5">P</text>
<text x="35.3" y="86.1">I6</text>
<text x="35.3" y="88.6">I7</text>
<text x="49.5" y="86.1">F=0</text>
<text x="101.3" y="86.1">I6</text>
<text x="101.3" y="88.6">I7</text>
<text x="115.6" y="86.1">F=0</text>
<text x="166.1" y="86.1">I6</text>
<text x="166.1" y="88.6">I7</text>
<text x="180.3" y="86.1">F=0</text>
<text x="230.9" y="86.1">I6</text>
<text x="230.9" y="88.6">I7</text>
<text x="245.1" y="86.1">F=0</text>
<text x="35.3" y="91.1">I8</text>
<text x="48.4" y="93.7">RAM3</text>
<text x="48.4" y="91.1">RAM0</text>
<text x="101.3" y="91.1">I8</text>
<text x="114.4" y="93.7">RAM3</text>
<text x="114.4" y="91.1">RAM0</text>
<text x="166.1" y="91.1">I8</text>
<text x="179.2" y="93.7">RAM3</text>
<text x="179.2" y="91.1">RAM0</text>
<text x="230.9" y="91.1">I8</text>
<text x="244" y="93.7">RAM3</text>
<text x="244" y="91.1">RAM0</text>
<text x="35.3" y="101.3">D2</text>
<text x="35.3" y="98.8">D1</text>
<text x="35.3" y="96.2">D0</text>
<text x="50.9" y="98.8">Q3</text>
<text x="50.9" y="96.2">Q0</text>
<text x="101.3" y="101.3">D2</text>
<text x="101.3" y="98.8">D1</text>
<text x="101.3" y="96.2">D0</text>
<text x="116.9" y="98.8">Q3</text>
<text x="116.9" y="96.2">Q0</text>
<text x="166.1" y="101.3">D2</text>
<text x="166.1" y="98.8">D1</text>
<text x="166.1" y="96.2">D0</text>
<text x="181.7" y="98.8">Q3</text>
<text x="181.7" y="96.2">Q0</text>
<text x="230.9" y="101.3">D2</text>
<text x="230.9" y="98.8">D1</text>
<text x="230.9" y="96.2">D0</text>
<text x="246.4" y="98.8">Q3</text>
<text x="246.4" y="96.2">Q0</text>
<text x="35.3" y="103.8">D3</text>
<text x="101.3" y="103.8">D3</text>
<text x="166.1" y="103.8">D3</text>
<text x="230.9" y="103.8">D3</text>
<text x="35.3" y="111.5">CP</text>
<text x="35.3" y="108.9">Cn</text>
<text x="101.3" y="111.5">CP</text>
<text x="101.3" y="108.9">Cn</text>
<text x="166.1" y="111.5">CP</text>
<text x="166.1" y="108.9">Cn</text>
<text x="230.9" y="111.5">CP</text>
<text x="230.9" y="108.9">Cn</text>
<text x="35.3" y="114">OE</text>
<text x="45.4" y="117.1" transform="rotate(-90 45.4 117.1)">GND</text>
<text x="101.3" y="114">OE</text>
<text x="111.5" y="117.1" transform="rotate(-90 111.5 117.1)">GND</text>
<text x="166.1" y="114">OE</text>
<text x="176.2" y="117.1" transform="rotate(-90 176.2 117.1)">GND</text>
<text x="230.9" y="114">OE</text>
<text x="241" y="117.1" transform="rotate(-90 241 117.1)">GND</text>
<text x="38.1" y="121.6">137004-001</text>
<text x="42.4" y="125.4">GND</text>
<text x="104.2" y="121.6">137004-001</text>
<text x="168.9" y="121.6">137004-001</text>
<text x="233.7" y="121.6">137004-001</text>
<text x="27.4" y="147">74S86</text>
<text x="27.9" y="144.5">UE5D</text>
<text x="76.4" y="147">74LS00</text>
<text x="77.4" y="144.5">UD4C</text>
<text x="125.9" y="147">74LS00</text>
<text x="126.9" y="144.5">UD4D</text>
<text x="177.2" y="147">74S08</text>
<text x="177.8" y="144.5">UE4D</text>
<text x="226.2" y="147">74LS00</text>
<text x="227.2" y="144.5">UD4B</text>
<text x="265.9" y="161.2">+5V</text>
<text x="268.9" y="161.9" transform="rotate(-90 268.9 161.9)">470</text>
<text x="271" y="162" transform="rotate(-90 271 162)">R42</text>
<text x="119.4" y="167.3">UD5A</text>
<text x="125.5" y="173.7">D</text>
<text x="130.5" y="172.6" transform="rotate(-90 130.5 172.6)">S</text>
<text x="132.1" y="173.7">Q</text>
<text x="27.4" y="178.8">74S03</text>
<text x="27.9" y="176.2">UF5B</text>
<text x="76.9" y="178.8">74S03</text>
<text x="77.5" y="176.2">UF5D</text>
<text x="125.5" y="176.2">C</text>
<text x="130.5" y="179.3" transform="rotate(-90 130.5 179.3)">R</text>
<text x="132.1" y="178.8">Q</text>
<text x="177.2" y="178.8">74S08</text>
<text x="177.8" y="176.2">UE4C</text>
<text x="226.7" y="178.8">74S86</text>
<text x="227.3" y="176.2">UE5C</text>
<text x="118.3" y="185.1">74LS74</text>
</g>
<g font-size="1.3" fill="#a90000">
<text x="44.4" y="42" transform="rotate(-90 44.4 42)">10</text>
<text x="110.5" y="42" transform="rotate(-90 110.5 42)">10</text>
<text x="175.2" y="42" transform="rotate(-90 175.2 42)">10</text>
<text x="240" y="42" transform="rotate(-90 240 42)">10</text>
<text x="32.3" y="47">3</text>
<text x="32.3" y="44.4">4</text>
<text x="98.4" y="47">3</text>
<text x="98.4" y="44.4">4</text>
<text x="163.1" y="47">3</text>
<text x="163.1" y="44.4">4</text>
<text x="227.9" y="47">3</text>
<text x="227.9" y="44.4">4</text>
<text x="32.3" y="52">1</text>
<text x="32.3" y="49.5">2</text>
<text x="98.4" y="52">1</text>
<text x="98.4" y="49.5">2</text>
<text x="163.1" y="52">1</text>
<text x="163.1" y="49.5">2</text>
<text x="227.9" y="52">1</text>
<text x="227.9" y="49.5">2</text>
<text x="31.7" y="57.1">17</text>
<text x="31.7" y="59.7">18</text>
<text x="54.6" y="59.7">36</text>
<text x="97.7" y="57.1">17</text>
<text x="97.7" y="59.7">18</text>
<text x="120.6" y="59.7">36</text>
<text x="162.5" y="57.1">17</text>
<text x="162.5" y="59.7">18</text>
<text x="185.4" y="59.7">36</text>
<text x="227.3" y="57.1">17</text>
<text x="227.3" y="59.7">18</text>
<text x="250.1" y="59.7">36</text>
<text x="31.7" y="62.2">19</text>
<text x="31.7" y="64.7">20</text>
<text x="54.6" y="62.2">37</text>
<text x="54.6" y="64.7">38</text>
<text x="97.7" y="62.2">19</text>
<text x="97.7" y="64.7">20</text>
<text x="120.6" y="62.2">37</text>
<text x="120.6" y="64.7">38</text>
<text x="162.5" y="62.2">19</text>
<text x="162.5" y="64.7">20</text>
<text x="185.4" y="62.2">37</text>
<text x="185.4" y="64.7">38</text>
<text x="227.3" y="62.2">19</text>
<text x="227.3" y="64.7">20</text>
<text x="250.1" y="62.2">37</text>
<text x="250.1" y="64.7">38</text>
<text x="31.7" y="69.8">12</text>
<text x="54.6" y="67.3">39</text>
<text x="97.7" y="69.8">12</text>
<text x="120.6" y="67.3">39</text>
<text x="162.5" y="69.8">12</text>
<text x="185.4" y="67.3">39</text>
<text x="227.3" y="69.8">12</text>
<text x="250.1" y="67.3">39</text>
<text x="31.7" y="74.9">14</text>
<text x="31.7" y="77.4">26</text>
<text x="31.7" y="72.4">13</text>
<text x="54.6" y="72.4">31S1</text>
<text x="54.6" y="77.4">33</text>
<text x="54.6" y="74.9">34S0</text>
<text x="54.6" y="72.4">31</text>
<text x="54.6" y="74.9">34</text>
<text x="97.7" y="74.9">14</text>
<text x="97.7" y="77.4">26</text>
<text x="120.6" y="72.4">31</text>
<text x="120.6" y="77.4">33J2-33</text>
<text x="120.6" y="74.9">34</text>
<text x="162.5" y="74.9">14</text>
<text x="162.5" y="77.4">26</text>
<text x="185.4" y="72.4">31</text>
<text x="185.4" y="77.4">33F2-33</text>
<text x="185.4" y="74.9">34</text>
<text x="227.3" y="74.9">14</text>
<text x="227.3" y="77.4">26</text>
<text x="250.1" y="72.4">31</text>
<text x="250.1" y="77.4">33K2-33</text>
<text x="250.1" y="74.9">34</text>
<text x="31.7" y="82.5">27</text>
<text x="31.7" y="80">28</text>
<text x="54.6" y="80">32</text>
<text x="54.6" y="82.5">35</text>
<text x="97.7" y="82.5">27</text>
<text x="97.7" y="80">28</text>
<text x="120.6" y="80">32</text>
<text x="120.6" y="82.5">35</text>
<text x="162.5" y="82.5">27</text>
<text x="162.5" y="80">28</text>
<text x="185.4" y="80">32</text>
<text x="185.4" y="82.5">35</text>
<text x="227.3" y="82.5">27</text>
<text x="227.3" y="80">28</text>
<text x="250.1" y="80">32</text>
<text x="250.1" y="82.5">35</text>
<text x="32.3" y="85.1">5</text>
<text x="32.3" y="87.6">7</text>
<text x="54.6" y="85.1">11</text>
<text x="98.4" y="85.1">5</text>
<text x="98.4" y="87.6">7</text>
<text x="120.6" y="85.1">11</text>
<text x="163.1" y="85.1">5</text>
<text x="163.1" y="87.6">7</text>
<text x="185.4" y="85.1">11</text>
<text x="227.9" y="85.1">5</text>
<text x="227.9" y="87.6">7</text>
<text x="250.1" y="85.1">11</text>
<text x="31.7" y="95.2">25</text>
<text x="32.3" y="90.1">6</text>
<text x="54.6" y="95.2">21E2-21</text>
<text x="54.6" y="95.2">21</text>
<text x="55.2" y="92.7">8 R15</text>
<text x="55.2" y="90.1">9 E2-9</text>
<text x="55.2" y="92.7">8</text>
<text x="55.2" y="90.1">9</text>
<text x="97.7" y="95.2">25</text>
<text x="98.4" y="90.1">6</text>
<text x="120.6" y="95.2">21F2-16</text>
<text x="121.2" y="92.7">8 E2-9</text>
<text x="121.2" y="90.1">9 F2-8</text>
<text x="162.5" y="95.2">25</text>
<text x="163.1" y="90.1">6</text>
<text x="185.4" y="95.2">21F2-21</text>
<text x="186" y="92.7">8 F2-8</text>
<text x="186" y="90.1">9 F2-9</text>
<text x="227.3" y="95.2">25</text>
<text x="227.9" y="90.1">6</text>
<text x="250.1" y="95.2">21Q0</text>
<text x="250.8" y="92.7">8 F2-9</text>
<text x="250.8" y="90.1">9 R0</text>
<text x="31.7" y="100.3">23</text>
<text x="31.7" y="97.8">24</text>
<text x="54.6" y="97.8">16R0</text>
<text x="54.6" y="97.8">16</text>
<text x="97.7" y="100.3">23</text>
<text x="97.7" y="97.8">24</text>
<text x="120.6" y="97.8">16E2-21</text>
<text x="162.5" y="100.3">23</text>
<text x="162.5" y="97.8">24</text>
<text x="185.4" y="97.8">16F2-16</text>
<text x="227.3" y="100.3">23</text>
<text x="227.3" y="97.8">24</text>
<text x="250.1" y="97.8">16F2-21</text>
<text x="31.7" y="102.8">22</text>
<text x="31.7" y="107.9">29</text>
<text x="97.7" y="102.8">22</text>
<text x="162.5" y="102.8">22</text>
<text x="227.3" y="102.8">22</text>
<text x="227.3" y="107.9">29</text>
<text x="31.7" y="110.5">15</text>
<text x="31.7" y="113">40</text>
<text x="97.7" y="110.5">15</text>
<text x="97.7" y="113">40</text>
<text x="162.5" y="110.5">15</text>
<text x="162.5" y="113">40</text>
<text x="227.3" y="110.5">15</text>
<text x="227.3" y="113">40</text>
<text x="44.4" y="120.7" transform="rotate(-90 44.4 120.7)">30</text>
<text x="110.5" y="120.7" transform="rotate(-90 110.5 120.7)">30</text>
<text x="175.2" y="120.7" transform="rotate(-90 175.2 120.7)">30</text>
<text x="240" y="120.7" transform="rotate(-90 240 120.7)">30</text>
<text x="23.8" y="142.2">12</text>
<text x="73.6" y="142.2">9</text>
<text x="122.5" y="142.2">12</text>
<text x="173.3" y="142.2">12</text>
<text x="223.4" y="142.2">4</text>
<text x="23.8" y="147.3">13</text>
<text x="34.9" y="144.8">11 E5-11</text>
<text x="73" y="147.3">10</text>
<text x="85" y="144.8">8</text>
<text x="122.5" y="147.3">13</text>
<text x="133.9" y="144.8">11 D4-11</text>
<text x="173.3" y="147.3">13</text>
<text x="184.7" y="144.8">11</text>
<text x="223.4" y="147.3">5</text>
<text x="234.9" y="144.8">6</text>
<text x="24.1" y="174">4</text>
<text x="73" y="174">12</text>
<text x="122.5" y="172.7">2</text>
<text x="129.5" y="169.6" transform="rotate(-90 129.5 169.6)">4</text>
<text x="135.2" y="172.7">5</text>
<text x="173.9" y="174">9</text>
<text x="223.8" y="174">9</text>
<text x="24.1" y="179">5</text>
<text x="35.5" y="176.5">6</text>
<text x="73" y="179">13</text>
<text x="84.4" y="176.5">11 Q0</text>
<text x="122.5" y="175.2">3</text>
<text x="135.2" y="177.8">6 D5-6</text>
<text x="173.3" y="179">10</text>
<text x="185.3" y="176.5">8</text>
<text x="223.2" y="179">10</text>
<text x="234.9" y="176.5">8</text>
<text x="129.5" y="182.3" transform="rotate(-90 129.5 182.3)">1</text>
</g>
<g font-size="1.3" fill="#0f0f0f">
<text x="44.4" y="39.2">+5V</text>
<text x="110.5" y="39.2">+5V</text>
<text x="175.3" y="39.2">+5V</text>
<text x="240" y="39.2">+5V</text>
<text x="27.1" y="72.3">A10*13</text>
<text x="93.1" y="72.3">A10*13</text>
<text x="157.9" y="72.3">A10*13</text>
<text x="222.7" y="72.3">A10*13</text>
<text x="25.4" y="107.8">J2-3329</text>
<text x="91.3" y="107.8">F2-3329</text>
<text x="155.9" y="107.8">K2-3329</text>
<text x="44.4" y="120.5">GND</text>
<text x="110.5" y="120.5">GND</text>
<text x="175.3" y="120.5">GND</text>
<text x="240" y="120.5">GND</text>
<text x="20.2" y="142.1">S1</text>
<text x="20.2" y="147.2">S0</text>
<text x="65.8" y="147.2">E5-11</text>
<text x="87.6" y="144.7">D4-8</text>
<text x="116.5" y="147.2">D4-8</text>
<text x="166" y="147.2">D4-11</text>
<text x="237.5" y="144.7">D4-6</text>
<text x="268" y="156.1">R15</text>
<text x="268" y="163.7">+5V</text>
<text x="17.4" y="173.9">D4-8</text>
<text x="119.2" y="172.6">Q0</text>
<text x="17.4" y="178.9">D4-6</text>
<text x="38.1" y="176.4">R15</text>
<text x="167.3" y="178.9">D5-6</text>
<text x="188" y="176.4">E4-8</text>
<text x="216.9" y="178.9">E4-8</text>
<text x="237.5" y="176.4">A10*</text>
</g>
</svg>
